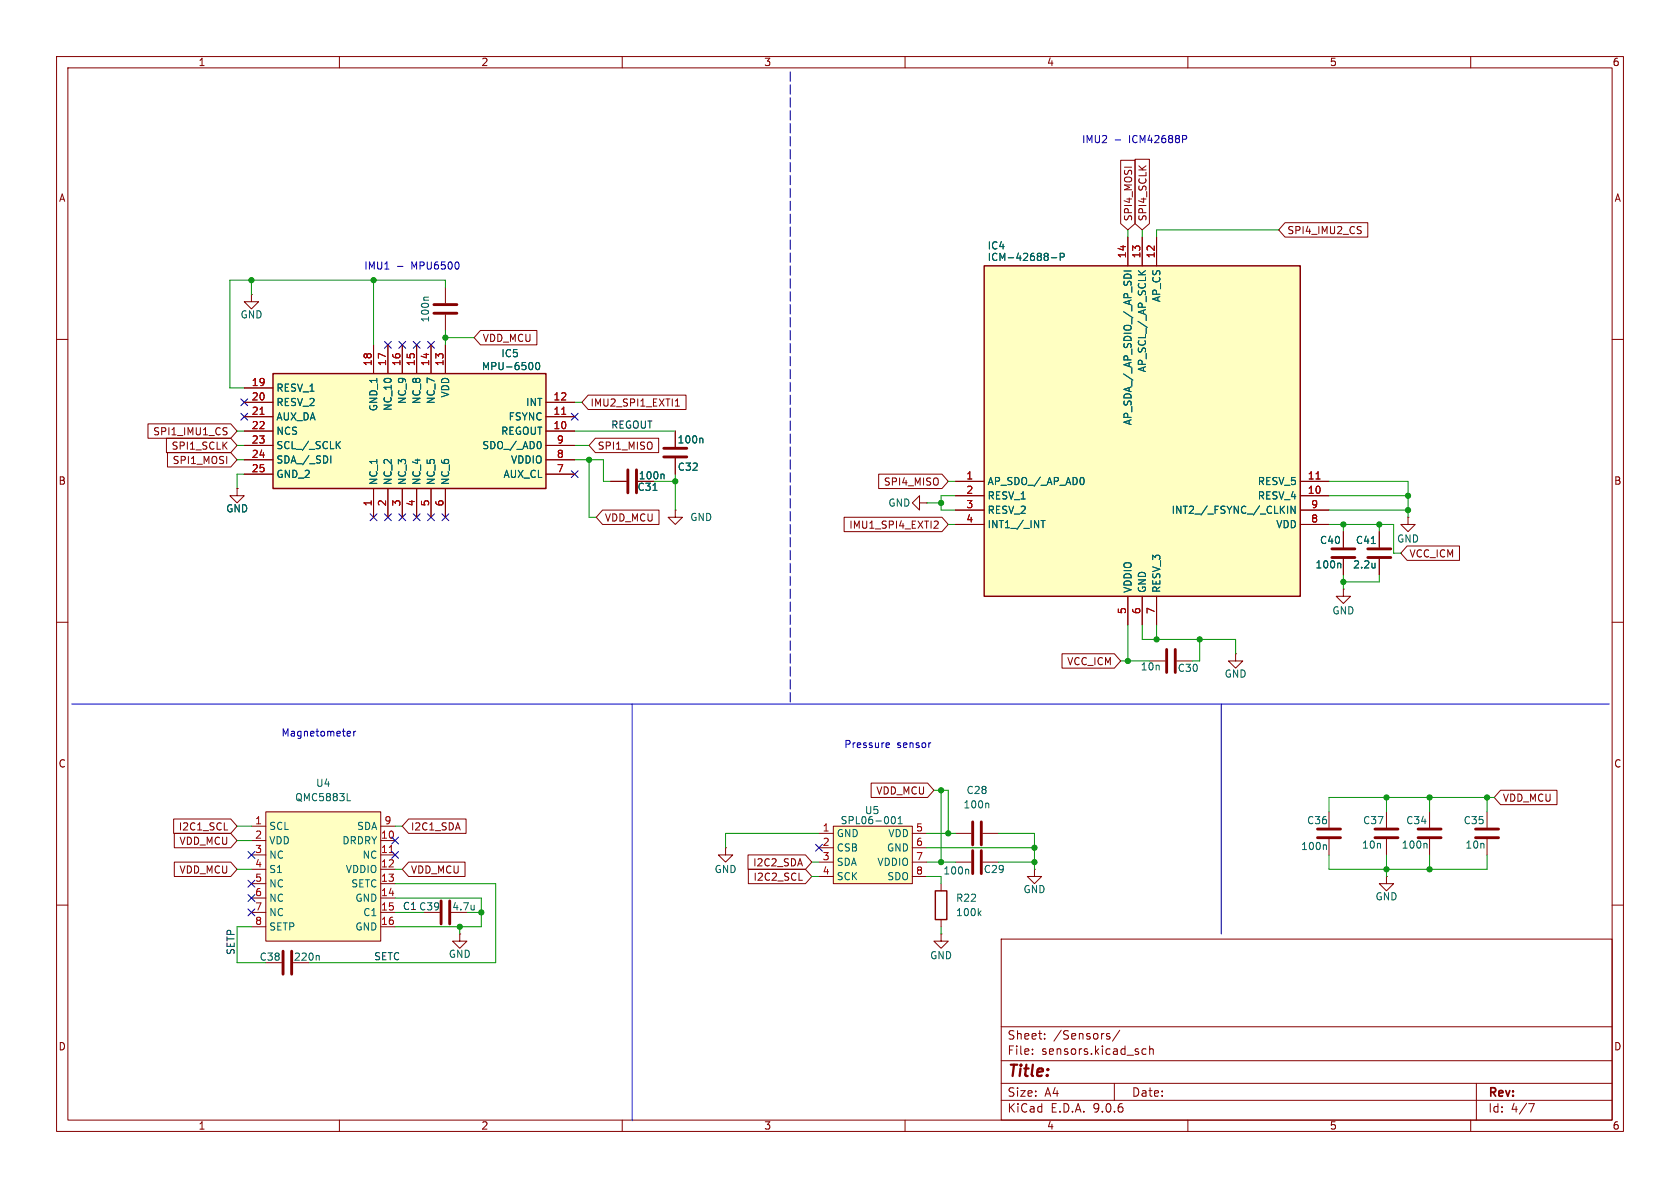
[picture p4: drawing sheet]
<svg xmlns="http://www.w3.org/2000/svg" width="297mm" height="210mm" viewBox="0 0 297 210" stroke-linecap="round" stroke-linejoin="round" font-family="sans-serif">
<g fill="none" stroke="#840000" stroke-width=".18">
<path d="M10 10h277v190h-277zM12 12h273v186h-273zM60 10v2M110 10v2M160 10v2M210 10v2M260 10v2M10 60h2M119.4 76.2v2.8M285 60h2M119.4 81v2.8M162.6 88.9v-1.3l-1.3 1.3 1.3 1.3v-1.3h1.2"/>
<path d="M163.8 88.9h.1M237.5 94v2.8M237.5 98.8v2.8M243.8 94v2.8M243.8 98.8v2.8M10 110h2M203.2 116.8h2.8M208 116.8h2.8M218.4 115.6v1.2h1.3l-1.3 1.3-1.2-1.3h1.2M218.4 115.6h.1M237.5 104.1v1.3h1.3l-1.3 1.3-1.3-1.3h1.3M237.5 104.1h.1"/>
<path d="M285 110h2M10 160h2M177 166h108v32h-108zM285 160h2M60 198v2M110 198v2M160 198v2M177 194.5h108M177 191.5h108M177 187.5h108M177 181.5h108M182.5 186.3v.1"/>
<path d="M182.5 185.5v.1M184.7 183.6v.1M184.7 182.8v.1M195.8 183.2l.4 .1v.2l-.2 .2h-.3M195.8 182.7l.4 .1M197 191.5v3M198 182.1l-1.3 2M202.6 185.5l-.4-.1-.3 .3v.4l.1 .2h.6M203.2 185.5l.3-.1 .3 .1 .1 .9M203.2 184.9v1.5M210 198v2M260 198v2"/>
<path d="M261 191.5v6.5M270.2 195.1h1l-.6 1.5"/>
</g>
<path d="M117.3 79.2h4.1M117.3 80.8h4.1M235.5 98.6h4M235.5 97h4M241.8 98.6h4.1M241.8 97h4.1M206.2 114.8v4.1M207.8 114.8v4.1" fill="none" stroke="#840000" stroke-width=".51"/>
<path d="M124.1 77.5l.2 .1v.7M236.9 99.6l.1 .1v.7M242.4 96.1h.8M243.1 99.6v.8M243.1 100.3h-.1" fill="none" stroke="#006464" stroke-width=".18"/>
<path d="M47 143.5h20.3v22.9h-20.3z" fill="#ffffc2"/>
<g fill="none" stroke="#840000" stroke-width=".18">
<path d="M44.4 146.1h2.6M44.4 148.6h2.6M44.4 151.1h2.6M44.4 153.7h2.6M44.4 156.2h2.6M44.4 158.8h2.6M47 143.5h20.3v22.9h-20.3zM67.3 146.1h2.5M67.3 148.6h2.5M67.3 151.1h2.5M67.3 153.7h2.5M67.3 156.2h2.5"/>
<path d="M67.3 158.8h2.5M44.4 161.3h2.6M44.4 163.8h2.6M47 170.2h2.8M67.3 161.3h2.5M67.3 163.8h2.5"/>
</g>
<path d="M68.8 150.7h.7" fill="none" stroke="#a90000" stroke-width=".18"/>
<path d="M61.4 141.5h.6M56.3 168.9l.1 .2v.6" fill="none" stroke="#006464" stroke-width=".18"/>
<path d="M50 168.1v4.1M51.6 168.1v4.1" fill="none" stroke="#840000" stroke-width=".51"/>
<path d="M174 47h55.9v58.4h-55.9z" fill="#ffffc2"/>
<path d="M174 47h55.9v58.4h-55.9zM165.4 157.5h2v5.1h-2z" fill="none" stroke="#840000" stroke-width=".25"/>
<g fill="none" stroke="#840000" stroke-width=".18">
<path d="M78.7 50.8v2.8M78.7 55.6v2.8M199.4 41.9v5.1M201.9 41.9v5.1M204.5 41.9v5.1M41.9 86.4v1.2h1.3l-1.3 1.3-1.3-1.3h1.3M41.9 86.4h.1M107.9 85.1h2.8M119.4 90.2v1.2h1.2l-1.2 1.3-1.3-1.3h1.3M119.4 90.2h.1M168.9 85.1h5.1M168.9 87.6h5.1"/>
<path d="M168.9 90.2h5.1M168.9 92.7h5.1M229.9 85.1h5M229.9 87.6h5M229.9 90.2h5M229.9 92.7h5M199.4 105.4v5.1M201.9 105.4v5.1M204.5 105.4v5.1M166.4 156.2v1.3M182.9 153.7v1.2h1.2l-1.2 1.3-1.3-1.3h1.3M182.9 153.7h.1"/>
<path d="M81.3 165.1v1.3h1.2l-1.2 1.2-1.3-1.2h1.3M81.3 165.1h.1M166.4 165.1v1.3h1.2l-1.2 1.2-1.3-1.2h1.3M166.4 165.1h.1M166.4 162.6v1.2"/>
</g>
<g fill="none" stroke="#006464" stroke-width=".18">
<path d="M75.8 52.5h-.7l-.2 .2M185.9 45.6h.9M187.4 45.4h.6l.2-.2-.1-.3-.7-.1v1.2M198.7 49.2a.64 .64 0 0 1 .6-.8 .64 .64 0 0 1 .7 .8M198.7 47.9h1.3M201.2 47.8l.8 .8M202.5 47.8l-.7 .6M115.4 86.7h.8M117.2 83.8l.2 .2v.7M184 92h.8M184.4 92v1.3M191.4 84.4a.79 .79 0 0 1 0 1.3"/>
<path d="M227.6 89.5v1.2M229 89.5v1.2l-.8-1.2v1.2M83.8 160v.9M83.8 160.7v.1M173.1 161.4l.3 .5M173.4 161l-.4 .5"/>
</g>
<path d="M232.7 84.7h.7" fill="none" stroke="#a90000" stroke-width=".18"/>
<path d="M76.7 55.4h4.1M76.7 53.8h4.1M111 83.1v4M112.5 83.1v4M78 159.3v4M79.5 159.3v4" fill="none" stroke="#840000" stroke-width=".51"/>
<path d="M48.3 66h48.2v20.4h-48.2z" fill="#ffffc2"/>
<path d="M48.3 66h48.2v20.4h-48.2z" fill="none" stroke="#840000" stroke-width=".25"/>
<g fill="none" stroke="#840000" stroke-width=".18">
<path d="M44.4 52.1v1.2h1.3l-1.3 1.3-1.2-1.3h1.2M44.4 52.1h.1M43.2 78.7h5.1M43.2 76.2h5.1M43.2 73.7h5.1M43.2 71.1h5.1M43.2 68.6h5.1M66 61v5M68.6 61v5M71.1 61v5M73.7 61v5M76.2 61v5"/>
<path d="M78.7 61v5M96.5 78.7h5.1M96.5 76.2h5.1M96.5 73.7h5.1M96.5 71.1h5.1M43.2 83.8h5.1M43.2 81.3h5.1M66 86.4v5M68.6 86.4v5M71.1 86.4v5M73.7 86.4v5M76.2 86.4v5"/>
<path d="M78.7 86.4v5M96.5 83.8h5.1M96.5 81.3h5.1M248.9 91.4v1.3h1.3l-1.3 1.3-1.3-1.3h1.3M248.9 91.4h.1M168.9 147.3h2.8M168.9 152.4h2.8M173.7 147.3h2.8M173.7 152.4h2.8M234.9 143.5v2.8M234.9 148.3v2.8M245.1 143.5v2.8"/>
<path d="M245.1 148.3v2.8M252.7 143.5v2.8M252.7 148.3v2.8M262.9 143.5v2.8M262.9 148.3v2.8"/>
</g>
<path d="M59.6 78.6l.6 .7M60.2 78l-.7 .8M94.1 64.2l.1 .4-.1 .6M94.8 64.2l.2-.1a.68 .68 0 0 1 .4 .6 .68 .68 0 0 1-.4 .6l-.2-.1-.1-.3zM95.4 78a.79 .79 0 0 1 0 1.3M58.5 80.6v1.3M171.1 153.7l.2 .1v.7M174.6 142l.2 .2v.6M234.3 149.3l.2 .2v.7M252.1 149.1l.2 .2v.6" fill="none" stroke="#006464" stroke-width=".18"/>
<path d="M46 73.2h.7M99.3 73.2h.7" fill="none" stroke="#a90000" stroke-width=".18"/>
<path d="M172 145.3v4.1M172 150.4v4M173.5 145.3v4.1M173.5 150.4v4M232.9 148.1h4.1M232.9 146.6h4.1M243.1 148.1h4M243.1 146.6h4M250.7 148.1h4.1M250.7 146.6h4.1M260.9 148.1h4M260.9 146.6h4" fill="none" stroke="#840000" stroke-width=".51"/>
<path d="M147.3 146.1h14v10.1h-14z" fill="#ffffc2"/>
<g fill="none" stroke="#840000" stroke-width=".18">
<path d="M198.1 28.3h2.6v11.2l-1.3 1.1-1.3-1.1zM200.7 28.2h2.5v11.3l-1.3 1.1-1.2-1.1zM227.2 39.4h14.6v2.5h-14.6l-1.1-1.3zM84.9 58.4h10v2.6h-10l-1.1-1.3zM199.4 41.9v5.1M201.9 41.9v5.1M204.5 41.9v5.1M240.4 40.7l.3 .2-.3 .4M240.5 40l.2 .1M26.2 74.9h14.6l1.1 1.3-1.1 1.3h-14.6zM29.4 77.5h11.4l1.1 1.2-1.1 1.3h-11.4zM39.9 76.3l.2 .2-.2 .4"/>
<path d="M40 75.6l.1 .1M43.2 78.7h5.1M43.2 76.2h5.1M43.2 73.7h5.1M43.2 71.1h5.1M43.2 68.6h5.1M66 61v5M68.6 61v5M71.1 61v5M73.7 61v5M76.2 61v5M78.7 61v5"/>
<path d="M96.5 78.7h5.1M96.5 76.2h5.1M96.5 73.7h5.1M96.5 71.1h5.1M104 69.8h17.3v2.6h-17.3l-1.1-1.3zM105.3 77.5h11.1v2.5h-11.1l-1.2-1.3zM119.4 76.2v2.8M119.4 71.8h.7M119.4 70.9l.4-.4v1.3M29.6 80h11.2l1.1 1.3-1.1 1.3h-11.2zM41.9 86.4h.1M43.2 83.8h5.1"/>
<path d="M43.2 81.3h5.1M66 86.4v5M68.6 86.4v5M71.1 86.4v5M73.7 86.4v5M76.2 86.4v5M78.7 86.4v5M96.5 83.8h5.1M96.5 81.3h5.1M106.5 90.2h10v2.5h-10l-1.1-1.3zM107.9 85.1h2.8M119.4 81v2.8"/>
<path d="M149.2 91.4h17.3l1.1 1.3-1.1 1.3h-17.3zM155.3 83.8h11.2l1.1 1.3-1.1 1.3h-11.2zM165.3 92.1l.4 .1 .2 .3-.8 .9h.8M168.9 85.1h5.1M168.9 87.6h5.1M168.9 90.2h5.1M168.9 92.7h5.1M229.9 85.1h5M229.9 87.6h5M229.9 90.2h5M229.9 92.7h5M237.5 94v2.8"/>
<path d="M237.5 98.8v2.8M243.8 94v2.8M243.8 98.8v2.8M248.8 96.5h9.2v2.6h-9.2l-1.2-1.3zM187.8 115.6h9.2l1.1 1.2-1.1 1.3h-9.2zM199.4 105.4v5.1M201.9 105.4v5.1M204.5 105.4v5.1M154 138.4h10l1.1 1.3-1.1 1.3h-10zM265.3 139.7h10v2.5h-10l-1.1-1.2zM30.7 144.8h10.1l1.1 1.3-1.1 1.2h-10.1zM30.8 147.3h10l1.1 1.3-1.1 1.3h-10z"/>
<path d="M30.8 152.4h10l1.1 1.3-1.1 1.2h-10zM39.7 146.7h.6M72.2 144.8h10.2v2.5h-10.2l-1.1-1.2zM72.2 152.4h10v2.5h-10l-1.1-1.2zM128.3 149.9v1.2h1.2l-1.2 1.3-1.3-1.3h1.3M128.3 149.9h.1M132.2 151.1h10.2l1.1 1.3-1.1 1.3h-10.2zM132.3 153.7h10.1l1.1 1.2-1.1 1.3h-10.1zM141.3 155.6h.6M144.8 147.3h2.5M144.8 149.9h2.5M144.8 152.4h2.5"/>
<path d="M144.8 154.9h2.5M147.3 146.1h14v10.1h-14zM161.3 147.3h2.5M161.3 149.9h2.5M161.3 152.4h2.5M161.3 154.9h2.5M245.1 154.9v1.3h1.3l-1.3 1.3-1.3-1.3h1.3M245.1 154.9h.1"/>
</g>
<g fill="none" stroke="#006464" stroke-width=".18">
<path d="M185.9 45.6h.9M187.4 45.4h.6l.2-.2-.1-.3-.7-.1v1.2M198.7 49.2a.64 .64 0 0 1 .6-.8 .64 .64 0 0 1 .7 .8M198.7 47.9h1.3M201.2 47.8l.8 .8M202.5 47.8l-.7 .6M59.6 78.6l.6 .7M60.2 78l-.7 .8M94.1 64.2l.1 .4-.1 .6M94.8 64.2l.2-.1a.68 .68 0 0 1 .4 .6 .68 .68 0 0 1-.4 .6l-.2-.1-.1-.3zM95.4 78a.79 .79 0 0 1 0 1.3M124.1 77.5l.2 .1v.7"/>
<path d="M58.5 80.6v1.3M115.4 86.7h.8M117.2 83.8l.2 .2v.7M184 92h.8M184.4 92v1.3M191.4 84.4a.79 .79 0 0 1 0 1.3M227.6 89.5v1.2M229 89.5v1.2l-.8-1.2v1.2M236.9 99.6l.1 .1v.7M242.4 96.1h.8M243.1 99.6v.8M243.1 100.3h-.1"/>
<path d="M157.6 144.6l.3-.3a.68 .68 0 0 1 .4 .7 .68 .68 0 0 1-.4 .6l-.3-.2M158.8 145.6h.7M158.8 144.7l.3-.4v1.3"/>
</g>
<path d="M139.7 12.7v111.8" fill="none" stroke="#0000c2" stroke-width=".18" stroke-dasharray="1.7 .6"/>
<g fill="none" stroke="#0000c2" stroke-width=".18">
<path d="M197.2 24.7h.9M209.5 24l.3 .2-.1 .3-.2 .1M70.3 47.1h.9M12.7 124.5h271.8M61.6 129.3h.3l.1 .3-.6 .1M61.9 130.1h-.3M62.5 129.3v.8M62.9 129.3l-.4 .2M111.8 124.5v73.6M156.7 132.1h.5M156.7 131.4l.4-.1 .1 .3-.6 .1M164.4 131.3h.2"/>
<path d="M215.9 124.5v40.6"/>
</g>
<g fill="none" stroke="#009600" stroke-width=".18">
<path d="M44.4 49.5v2.6M66 49.5v11.5M78.7 59.7h5.1M78.7 50.8v-1.3h-38.1v19.1h2.6M78.7 58.4v2.6M199.4 40.6v1.3M201.9 40.6v1.3M226.1 40.6h-21.6v1.3M41.9 76.2h1.3M41.9 78.7h1.3M101.6 76.2h17.8M101.6 71.1h1.3"/>
<path d="M101.6 78.7h2.5M41.9 81.3h1.3M43.2 83.8h-1.3v2.6M101.6 81.3h5.1v3.8h1.2M104.1 81.3v10.1h1.3M115.6 85.1h3.8M119.4 83.8v6.4M163.8 88.9h2.6M167.6 92.7h1.3M167.6 85.1h1.3M168.9 87.6h-2.5v2.6h2.5M234.9 92.7h11.5v5.1h1.2"/>
<path d="M234.9 90.2h14M234.9 87.6h14M234.9 85.1h14v6.3M237.5 92.7v1.3M243.8 92.7v1.3M198.1 116.8h5.1M199.4 110.5v6.3M201.9 110.5v2.5h16.5v2.6M204.5 110.5v2.5M212.1 113v3.8h-1.3M237.5 101.6v2.5M243.8 101.6v1.3h-6.3"/>
<path d="M165.1 139.7h2.5v7.6M166.4 139.7v12.7M41.9 146.1h2.5M41.9 153.7h2.5M41.9 148.6h2.5M69.8 158.8h15.3v5h-15.3M69.8 146.1h1.3M69.8 156.2h17.8v14h-33M69.8 153.7h1.3M143.5 152.4h1.3M143.5 154.9h1.3M144.8 147.3h-16.5v2.6"/>
<path d="M163.8 152.4h5.1M163.8 147.3h5.1M163.8 154.9h2.6v1.3M163.8 149.9h19.1M176.5 147.3h6.4v6.4M176.5 152.4h6.4M234.9 151.1v2.6h28v-2.6M245.1 141v2.5M245.1 151.1v3.8M252.7 141v2.5M252.7 151.1v2.6M262.9 141v2.5"/>
<path d="M264.2 141h-29.3v2.5M44.4 163.8h-2.5v6.4h5.1M69.8 161.3h5.1M81.3 163.8v1.3M82.5 161.3h2.6M166.4 163.8v1.3"/>
</g>
<g fill="none" stroke="#000084" stroke-width=".18">
<path d="M42.6 73.1l1.2 1.2M42.6 70.5l1.2 1.2M43.8 73.1l-1.2 1.2M43.8 70.5l-1.2 1.2M68 60.4l1.2 1.2M69.2 60.4l-1.2 1.2M70.5 60.4l1.2 1.2M71.7 60.4l-1.2 1.2M73.1 60.4l1.2 1.2M74.3 60.4l-1.2 1.2M75.6 60.4l1.2 1.2M76.8 60.4l-1.2 1.2"/>
<path d="M101 73.1l1.2 1.2M102.2 73.1l-1.2 1.2M65.4 90.8l1.2 1.2M66.6 90.8l-1.2 1.2M68 90.8l1.2 1.2M69.2 90.8l-1.2 1.2M70.5 90.8l1.2 1.2M71.7 90.8l-1.2 1.2M73.1 90.8l1.2 1.2M74.3 90.8l-1.2 1.2M75.6 90.8l1.2 1.2M76.8 90.8l-1.2 1.2"/>
<path d="M78.1 90.8l1.2 1.2M79.3 90.8l-1.2 1.2M101 83.2l1.2 1.2M102.2 83.2l-1.2 1.2M43.8 158.1l1.3 1.3M43.8 155.6l1.3 1.2M43.8 150.5l1.3 1.2M45.1 158.1l-1.3 1.3M45.1 155.6l-1.3 1.2M45.1 150.5l-1.3 1.2M69.2 150.5l1.3 1.2M69.2 148l1.3 1.2"/>
<path d="M70.5 150.5l-1.3 1.2M70.5 148l-1.3 1.2M144.2 149.3l1.2 1.2M145.4 149.3l-1.2 1.2M43.8 160.7l1.3 1.2M45.1 160.7l-1.3 1.2"/>
</g>
<path d="M46 73.2h.7M99.3 73.2h.7M232.7 84.7h.7" fill="none" stroke="#a90000" stroke-width=".18"/>
<g fill="#009600" stroke="#009600" stroke-width=".18">
<circle cx="237.5" cy="102.9" r=".46"/>
<circle cx="248.9" cy="90.2" r=".46"/>
<circle cx="248.9" cy="87.6" r=".46"/>
<circle cx="237.5" cy="92.7" r=".46"/>
<circle cx="204.5" cy="113" r=".46"/>
<circle cx="212.1" cy="113" r=".46"/>
<circle cx="243.8" cy="92.7" r=".46"/>
<circle cx="104.1" cy="81.3" r=".46"/>
<circle cx="78.7" cy="59.7" r=".46"/>
<circle cx="119.4" cy="85.1" r=".46"/>
<circle cx="252.7" cy="141" r=".46"/>
<circle cx="262.9" cy="141" r=".46"/>
<circle cx="245.1" cy="141" r=".46"/>
<circle cx="245.1" cy="153.7" r=".46"/>
<circle cx="252.7" cy="153.7" r=".46"/>
<circle cx="199.4" cy="116.8" r=".46"/>
<circle cx="85.1" cy="161.3" r=".46"/>
<circle cx="81.3" cy="163.8" r=".46"/>
<circle cx="182.9" cy="149.9" r=".46"/>
<circle cx="182.9" cy="152.4" r=".46"/>
<circle cx="166.4" cy="139.7" r=".46"/>
<circle cx="167.6" cy="147.3" r=".46"/>
<circle cx="166.4" cy="152.4" r=".46"/>
<circle cx="66" cy="49.5" r=".46"/>
<circle cx="44.4" cy="49.5" r=".46"/>
<circle cx="166.4" cy="88.9" r=".46"/>
</g>
<text font-size="2.8" fill="#840000" x="178" y="190.9">Title:</text>
<g font-size="2.1" fill="#840000">
<text x="178" y="184">Sheet:</text>
<text x="186.2" y="184">/Sensors/</text>
<text x="178" y="186.7">File:</text>
<text x="184.1" y="186.7">sensors.kicad_sch</text>
<text x="178" y="196.9">KiCad</text>
<text x="178" y="194.1">Size:</text>
<text x="184.7" y="194.1">A4</text>
<text x="185.7" y="196.9">E.D.A.</text>
<text x="193.3" y="196.9">9.0.6</text>
<text x="200" y="194.1">Date:</text>
<text x="263" y="194.3">Rev:</text>
<text x="263" y="196.9">Id:</text>
<text x="267.1" y="196.9">4/7</text>
</g>
<g font-size="1.8" fill="#840000">
<text x="35" y="11.9">1</text>
<text x="85" y="11.9">2</text>
<text x="135" y="11.9">3</text>
<text x="185" y="11.9">4</text>
<text x="235" y="11.9">5</text>
<text x="285" y="11.9">6</text>
<text x="10.3" y="35.9">A</text>
<text x="285.3" y="35.9">A</text>
<text x="200.3" y="39.2" transform="rotate(-90 200.3 39.2)">SPI4_MOSI</text>
<text x="202.9" y="39.2" transform="rotate(-90 202.9 39.2)">SPI4_SCLK</text>
<text x="227.5" y="41.6">SPI4_IMU2_CS</text>
<text x="85.2" y="60.6">VDD_MCU</text>
<text x="27" y="77.2">SPI1_IMU1_CS</text>
<text x="104.3" y="72.1">IMU2_SPI1_EXTI1</text>
<text x="30.2" y="79.7">SPI1_SCLK</text>
<text x="30.4" y="82.2">SPI1_MOSI</text>
<text x="105.6" y="79.7">SPI1_MISO</text>
<text x="10.3" y="85.9">B</text>
<text x="112.6" y="87">C31</text>
<text x="156.2" y="86">SPI4_MISO</text>
<text x="285.3" y="85.9">B</text>
<text x="106.8" y="92.4">VDD_MCU</text>
<text x="150" y="93.7">IMU1_SPI4_EXTI2</text>
<text x="249.1" y="98.7">VCC_ICM</text>
<text x="188.6" y="117.8">VCC_ICM</text>
<text x="10.3" y="135.9">C</text>
<text x="285.3" y="135.9">C</text>
<text x="154.8" y="140.7">VDD_MCU</text>
<text x="265.6" y="141.9">VDD_MCU</text>
<text x="31.5" y="147">I2C1_SCL</text>
<text x="31.6" y="149.5">VDD_MCU</text>
<text x="72.5" y="147">I2C1_SDA</text>
<text x="31.6" y="154.6">VDD_MCU</text>
<text x="72.5" y="154.6">VDD_MCU</text>
<text x="133" y="153.4">I2C2_SDA</text>
<text x="133.1" y="155.9">I2C2_SCL</text>
<text x="10.3" y="185.9">D</text>
<text x="285.3" y="185.9">D</text>
<text x="35" y="199.9">1</text>
<text x="85" y="199.9">2</text>
<text x="135" y="199.9">3</text>
<text x="185" y="199.9">4</text>
<text x="235" y="199.9">5</text>
<text x="285" y="199.9">6</text>
</g>
<g font-size="1.8" fill="#0000c2">
<text x="191.2" y="25.5">IMU2</text>
<text x="199.7" y="25.5">ICM42688P</text>
<text x="64.3" y="47.9">IMU1</text>
<text x="72.8" y="47.9">MPU6500</text>
<text x="49.7" y="130.4">Magnetometer</text>
<text x="149.2" y="132.4">Pressure</text>
<text x="158.6" y="132.4">sensor</text>
</g>
<g font-size="1.8" fill="#006464">
<text x="174.5" y="44.3">IC4</text>
<text x="174.5" y="46.3">ICM-42688-P</text>
<text x="205.3" y="53.5" transform="rotate(-90 205.3 53.5)">AP_CS</text>
<text x="42.4" y="56.5">GND</text>
<text x="76" y="57.1" transform="rotate(-90 76 57.1)">100n</text>
<text x="85.1" y="65.6">MPU-6500</text>
<text x="88.5" y="63.3">IC5</text>
<text x="202.8" y="65.9" transform="rotate(-90 202.8 65.9)">AP_SCL_/_AP_SCLK</text>
<text x="48.8" y="72">RESV_2</text>
<text x="48.8" y="69.4">RESV_1</text>
<text x="72" y="71.5" transform="rotate(-90 72 71.5)">NC_9</text>
<text x="74.5" y="71.5" transform="rotate(-90 74.5 71.5)">NC_8</text>
<text x="77.1" y="71.5" transform="rotate(-90 77.1 71.5)">NC_7</text>
<text x="79.6" y="70.4" transform="rotate(-90 79.6 70.4)">VDD</text>
<text x="92.9" y="72">INT</text>
<text x="48.8" y="77.1">NCS</text>
<text x="48.8" y="74.5">AUX_DA</text>
<text x="66.9" y="72.8" transform="rotate(-90 66.9 72.8)">GND_1</text>
<text x="69.4" y="72.7" transform="rotate(-90 69.4 72.7)">NC_10</text>
<text x="88.5" y="77.1">REGOUT</text>
<text x="89.8" y="74.5">FSYNC</text>
<text x="200.3" y="75.3" transform="rotate(-90 200.3 75.3)">AP_SDA_/_AP_SDIO_/_AP_SDI</text>
<text x="48.8" y="82.1">SDA_/_SDI</text>
<text x="48.8" y="79.6">SCL_/_SCLK</text>
<text x="85.2" y="79.6">SDO_/_AD0</text>
<text x="90.2" y="82.1">VDDIO</text>
<text x="119.7" y="78.6">100n</text>
<text x="119.7" y="83.4">C32</text>
<text x="48.8" y="84.7">GND_2</text>
<text x="66.9" y="85.9" transform="rotate(-90 66.9 85.9)">NC_1</text>
<text x="69.4" y="85.9" transform="rotate(-90 69.4 85.9)">NC_2</text>
<text x="72" y="85.9" transform="rotate(-90 72 85.9)">NC_3</text>
<text x="74.5" y="85.9" transform="rotate(-90 74.5 85.9)">NC_4</text>
<text x="77.1" y="85.9" transform="rotate(-90 77.1 85.9)">NC_5</text>
<text x="79.6" y="85.9" transform="rotate(-90 79.6 85.9)">NC_6</text>
<text x="88.9" y="84.7">AUX_CL</text>
<text x="112.8" y="84.9">100n</text>
<text x="157" y="89.8">GND</text>
<text x="174.5" y="86">AP_SDO_/_AP_AD0</text>
<text x="174.5" y="88.5">RESV_1</text>
<text x="222.3" y="86">RESV_5</text>
<text x="222.3" y="88.5">RESV_4</text>
<text x="39.9" y="90.8">GND</text>
<text x="121.9" y="92.3">GND</text>
<text x="174.5" y="91">RESV_2</text>
<text x="174.5" y="93.6">INT1_/_INT</text>
<text x="207" y="91">INT2_/_FSYNC_/_CLKIN</text>
<text x="225.5" y="93.6">VDD</text>
<text x="232.5" y="100.7">100n</text>
<text x="233.3" y="96.4">C40</text>
<text x="239.1" y="100.7">2.2u</text>
<text x="239.6" y="96.4">C41</text>
<text x="246.9" y="96.1">GND</text>
<text x="200.3" y="104.9" transform="rotate(-90 200.3 104.9)">VDDIO</text>
<text x="202.8" y="104.9" transform="rotate(-90 202.8 104.9)">GND</text>
<text x="205.3" y="104.9" transform="rotate(-90 205.3 104.9)">RESV_3</text>
<text x="235.5" y="108.8">GND</text>
<text x="201.6" y="118.7">10n</text>
<text x="208.1" y="119">C30</text>
<text x="216.4" y="120">GND</text>
<text x="52.1" y="141.8">QMC5883L</text>
<text x="55.8" y="139.3">U4</text>
<text x="170.2" y="143.1">100n</text>
<text x="170.8" y="140.6">C28</text>
<text x="47.5" y="146.9">SCL</text>
<text x="47.5" y="149.5">VDD</text>
<text x="60.4" y="149.5">DRDRY</text>
<text x="63" y="146.9">SDA</text>
<text x="147.8" y="148.2">GND</text>
<text x="148.5" y="145.9">SPL06-001</text>
<text x="152.8" y="144.1">U5</text>
<text x="157" y="148.2">VDD</text>
<text x="231" y="145.9">C36</text>
<text x="240.9" y="145.9">C37</text>
<text x="248.5" y="145.9">C34</text>
<text x="258.7" y="145.9">C35</text>
<text x="47.5" y="152">NC</text>
<text x="47.5" y="154.5">S1</text>
<text x="61" y="154.5">VDDIO</text>
<text x="64" y="152">NC</text>
<text x="126.2" y="154.5">GND</text>
<text x="147.8" y="150.7">CSB</text>
<text x="147.8" y="153.3">SDA</text>
<text x="147.8" y="155.8">SCK</text>
<text x="155" y="153.3">VDDIO</text>
<text x="156.7" y="150.7">GND</text>
<text x="156.8" y="155.8">SDO</text>
<text x="166.7" y="154.8">100n</text>
<text x="173.8" y="154.5">C29</text>
<text x="229.9" y="150.5">100n</text>
<text x="240.7" y="150.2">10n</text>
<text x="247.7" y="150.2">100n</text>
<text x="259" y="150.2">10n</text>
<text x="47.5" y="157.1">NC</text>
<text x="47.5" y="159.6">NC</text>
<text x="62" y="157.1">SETC</text>
<text x="62.7" y="159.6">GND</text>
<text x="79.9" y="161.1">4.7u</text>
<text x="168.9" y="159.6">R22</text>
<text x="180.8" y="158.1">GND</text>
<text x="243.1" y="159.4">GND</text>
<text x="47.5" y="162.2">NC</text>
<text x="47.5" y="164.7">SETP</text>
<text x="62.7" y="164.7">GND</text>
<text x="64.1" y="162.2">C1</text>
<text x="168.9" y="162.2">100k</text>
<text x="45.8" y="170">C38</text>
<text x="51.9" y="170">220n</text>
<text x="79.2" y="169.5">GND</text>
<text x="164.3" y="169.8">GND</text>
</g>
<g font-size="1.8" fill="#a90000">
<text x="199.1" y="45.8" transform="rotate(-90 199.1 45.8)">14</text>
<text x="201.7" y="45.8" transform="rotate(-90 201.7 45.8)">13</text>
<text x="204.2" y="45.8" transform="rotate(-90 204.2 45.8)">12</text>
<text x="65.8" y="64.8" transform="rotate(-90 65.8 64.8)">18</text>
<text x="68.3" y="64.8" transform="rotate(-90 68.3 64.8)">17</text>
<text x="70.9" y="64.8" transform="rotate(-90 70.9 64.8)">16</text>
<text x="73.4" y="64.8" transform="rotate(-90 73.4 64.8)">15</text>
<text x="75.9" y="64.8" transform="rotate(-90 75.9 64.8)">14</text>
<text x="78.5" y="64.8" transform="rotate(-90 78.5 64.8)">13</text>
<text x="44.4" y="70.9">20</text>
<text x="44.4" y="68.3">19</text>
<text x="97.7" y="70.9">12</text>
<text x="44.4" y="75.9">22</text>
<text x="44.4" y="73.4">21</text>
<text x="97.7" y="75.9">10</text>
<text x="97.7" y="73.4">11</text>
<text x="44.4" y="83.6">25</text>
<text x="44.4" y="81">24</text>
<text x="44.4" y="78.5">23</text>
<text x="98.4" y="83.6">7</text>
<text x="98.4" y="81">8</text>
<text x="98.4" y="78.5">9</text>
<text x="65.8" y="89.6" transform="rotate(-90 65.8 89.6)">1</text>
<text x="68.3" y="89.6" transform="rotate(-90 68.3 89.6)">2</text>
<text x="70.9" y="89.6" transform="rotate(-90 70.9 89.6)">3</text>
<text x="73.4" y="89.6" transform="rotate(-90 73.4 89.6)">4</text>
<text x="75.9" y="89.6" transform="rotate(-90 75.9 89.6)">5</text>
<text x="78.5" y="89.6" transform="rotate(-90 78.5 89.6)">6</text>
<text x="170.7" y="84.8">1</text>
<text x="170.7" y="87.4">2</text>
<text x="170.7" y="89.9">3</text>
<text x="231.1" y="84.8">11</text>
<text x="231.1" y="87.4">10</text>
<text x="231.7" y="89.9">9</text>
<text x="170.7" y="92.5">4</text>
<text x="231.7" y="92.5">8</text>
<text x="199.1" y="108.7" transform="rotate(-90 199.1 108.7)">5</text>
<text x="201.7" y="108.7" transform="rotate(-90 201.7 108.7)">6</text>
<text x="204.2" y="108.7" transform="rotate(-90 204.2 108.7)">7</text>
<text x="45" y="145.8">1</text>
<text x="45" y="148.3">2</text>
<text x="67.3" y="148.3">10</text>
<text x="67.9" y="145.8">9</text>
<text x="145.3" y="147.1">1</text>
<text x="145.3" y="149.6">2</text>
<text x="161.9" y="147.1">5</text>
<text x="161.9" y="149.6">6</text>
<text x="45" y="150.9">3</text>
<text x="45" y="153.4">4</text>
<text x="45" y="156">5</text>
<text x="67.3" y="150.9">11</text>
<text x="67.3" y="153.4">12</text>
<text x="67.3" y="156">13</text>
<text x="145.3" y="152.1">3</text>
<text x="145.3" y="154.7">4</text>
<text x="161.9" y="152.1">7</text>
<text x="161.9" y="154.7">8</text>
<text x="45" y="158.5">6</text>
<text x="45" y="161">7</text>
<text x="67.3" y="158.5">14</text>
<text x="67.3" y="161">15</text>
<text x="45" y="163.6">8</text>
<text x="67.3" y="163.6">16</text>
</g>
<g font-size="1.8" fill="#0f0f0f">
<text x="107.9" y="75.9">REGOUT</text>
<text x="71.1" y="160.9">C1 C39</text>
<text x="41.6" y="168.9" transform="rotate(-90 41.6 168.9)">SETP</text>
<text x="66" y="169.8">SETC</text>
</g>
</svg>
